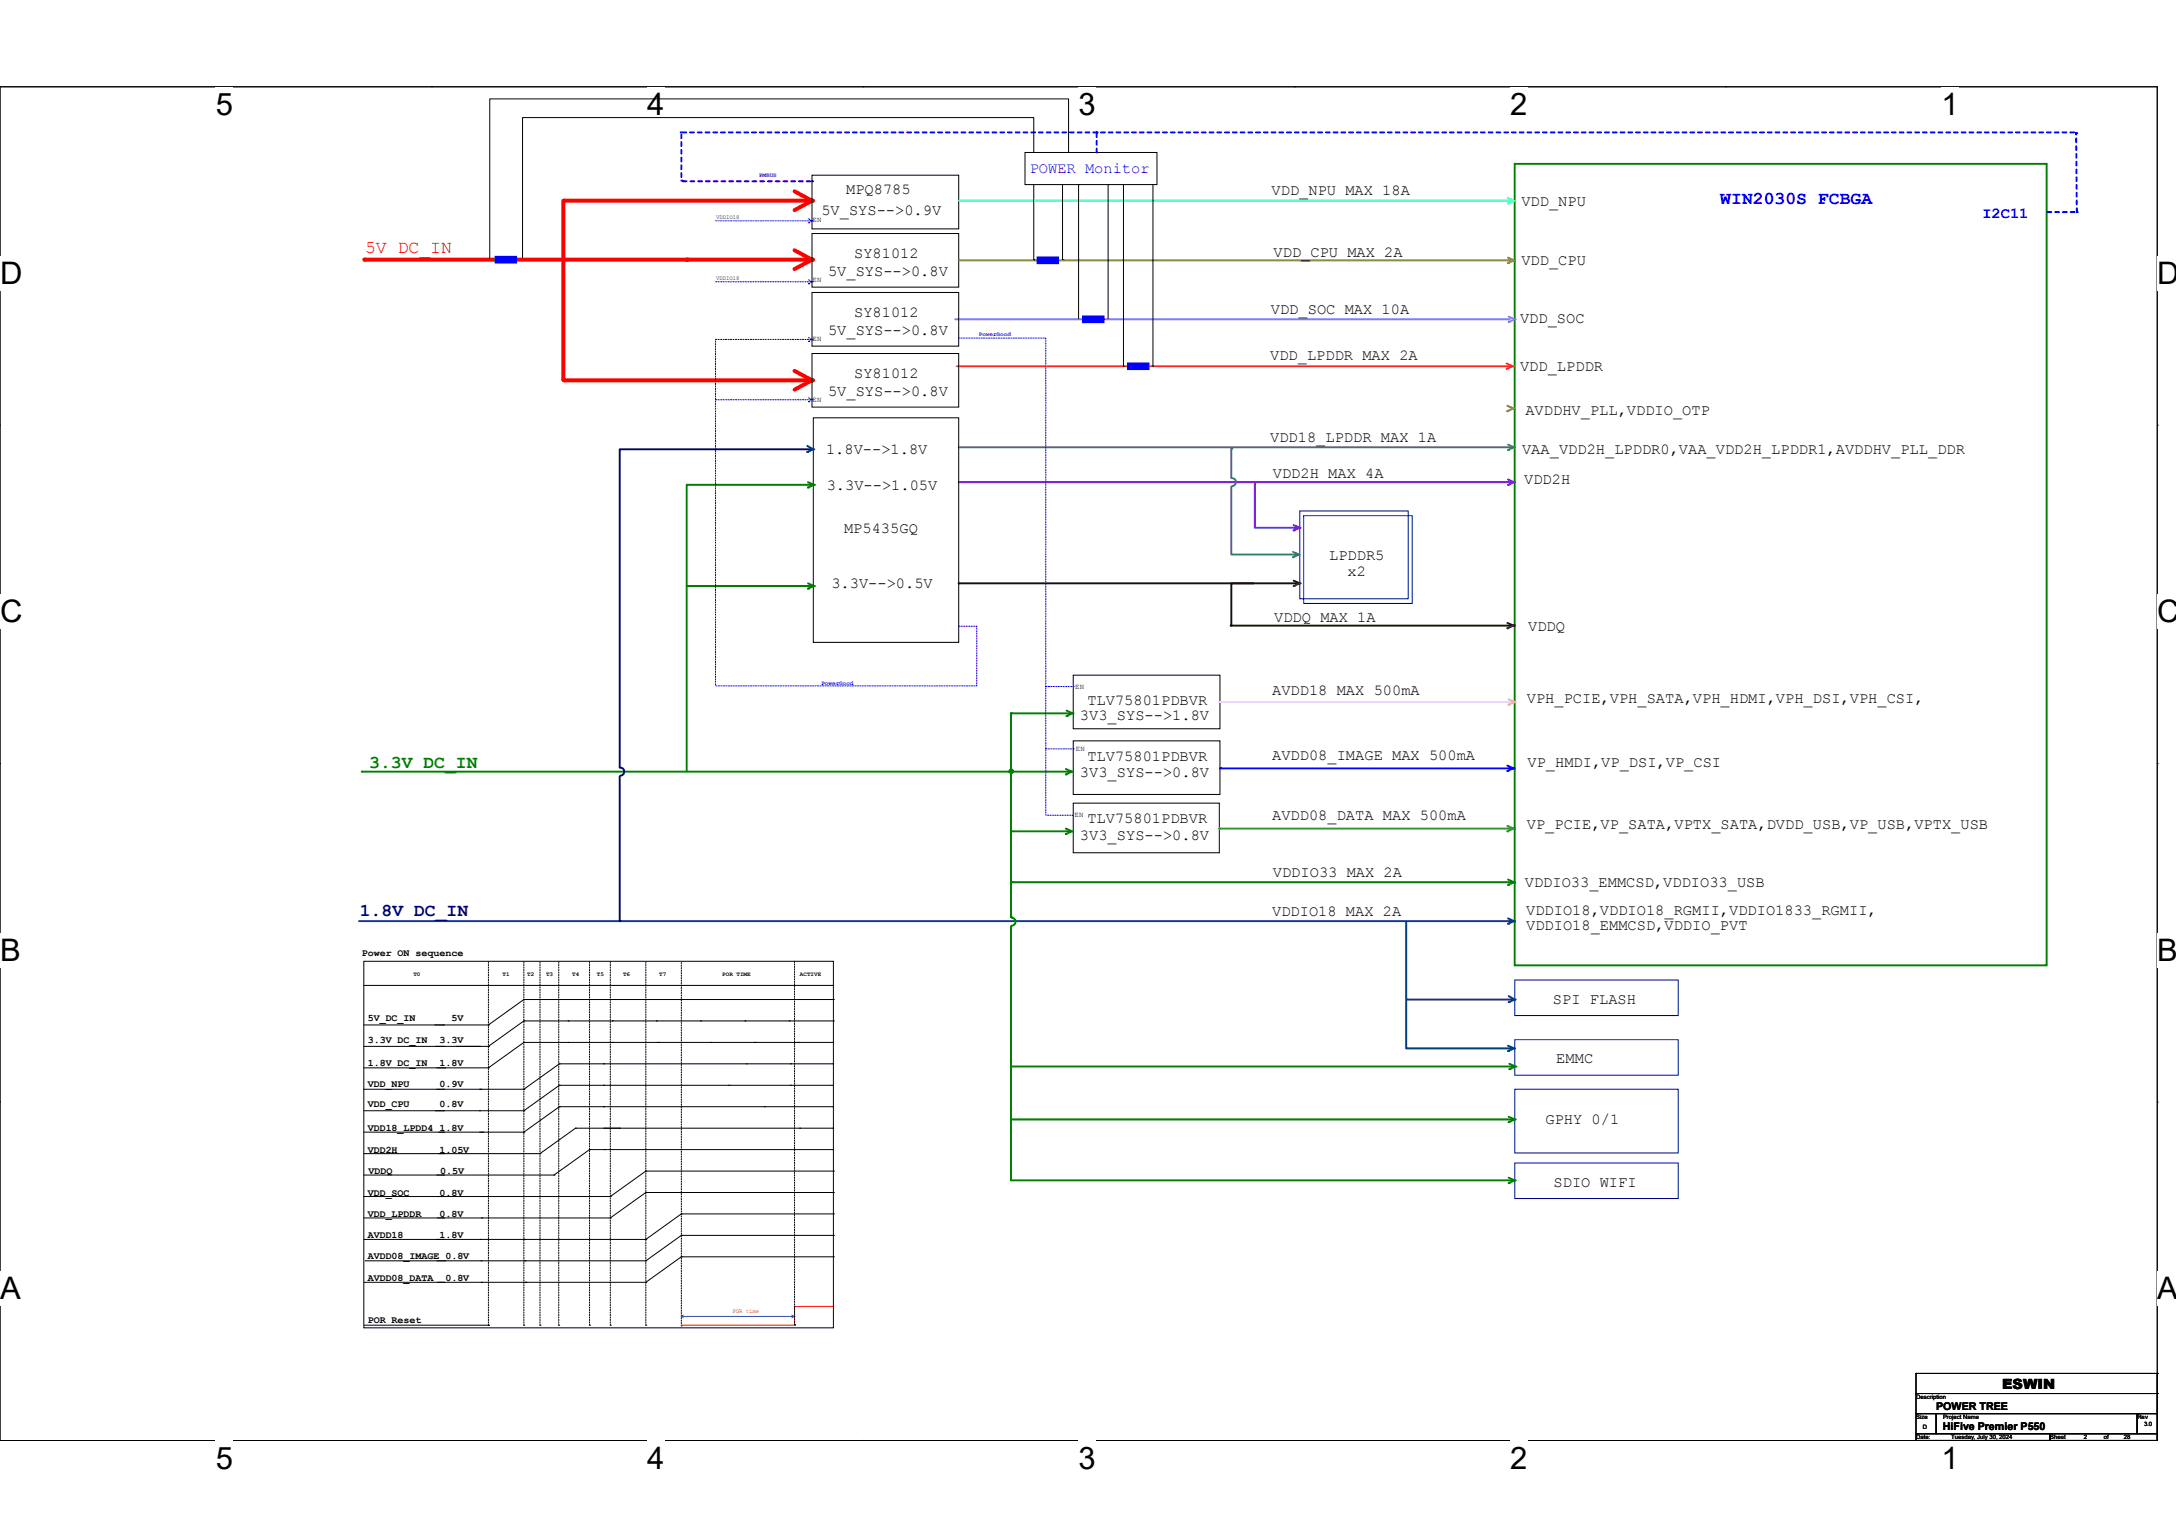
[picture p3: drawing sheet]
<svg xmlns="http://www.w3.org/2000/svg" width="297mm" height="210mm" viewBox="0 0 297 210" stroke-linecap="round" stroke-linejoin="round" font-family="sans-serif">
<path d="M0 11.8h294.4v184.8h-294.4z" fill="none" stroke="#000" stroke-width=".14"/>
<g fill="#fff">
<path d="M29.4 11.8h2.4v4.8h-2.4z"/>
<path d="M29.4 196.6h2.4v4.7h-2.4z"/>
</g>
<path d="M58.9 11.8h.1M58.9 196.6h.1" fill="none" stroke="#000" stroke-width=".14"/>
<g fill="#fff">
<path d="M88.3 11.8h2.4v4.8h-2.4z"/>
<path d="M88.3 196.6h2.4v4.7h-2.4z"/>
</g>
<path d="M117.8 11.8h.1M117.8 196.6h.1" fill="none" stroke="#000" stroke-width=".14"/>
<g fill="#fff">
<path d="M147.2 11.8h2.4v4.8h-2.4z"/>
<path d="M147.2 196.6h2.4v4.7h-2.4z"/>
</g>
<path d="M176.7 11.8h.1M176.7 196.6h.1" fill="none" stroke="#000" stroke-width=".14"/>
<g fill="#fff">
<path d="M206.1 11.8h2.3v4.8h-2.3z"/>
<path d="M206.1 196.6h2.3v4.7h-2.3z"/>
</g>
<path d="M235.5 11.8h.1M235.5 196.6h.1" fill="none" stroke="#000" stroke-width=".14"/>
<g fill="#fff">
<path d="M265 11.8h2.3v4.8h-2.3z"/>
<path d="M265 196.6h2.3v4.7h-2.3z"/>
<path d="M0 34.9h3.1v4.8h-3.1z"/>
<path d="M294.4 34.9h2.6v4.8h-2.6z"/>
<path d="M0 81.1h3.1v4.7h-3.1z"/>
<path d="M294.4 81.1h2.6v4.7h-2.6z"/>
</g>
<path d="M0 58h.1M294.4 58h.1" fill="none" stroke="#000" stroke-width=".14"/>
<g fill="#fff">
<path d="M0 127.3h2.8v4.7h-2.8z"/>
<path d="M294.4 127.3h2.6v4.7h-2.6z"/>
</g>
<path d="M0 104.2h.1M294.4 104.2h.1" fill="none" stroke="#000" stroke-width=".14"/>
<g fill="#fff">
<path d="M0 173.5h2.8v4.7h-2.8z"/>
<path d="M294.4 173.5h2.6v4.7h-2.6z"/>
</g>
<path d="M0 150.4h.1M294.4 150.4h.1" fill="none" stroke="#000" stroke-width=".14"/>
<path d="M77 51.9h33.6" fill="none" stroke="#f00" stroke-width=".54"/>
<circle cx="77" cy="51.9" r=".27" fill="#f00"/>
<path d="M206.7 22.4h72.6v109.3h-72.6z" fill="none" stroke="#008000" stroke-width=".26"/>
<path d="M92.9 18.1h.1M93 18.3v6.3M283.1 18.1h-190.2M283.4 18.2h.1M93 24.6h.1M93.2 24.7h17.6M110.8 24.7h.1M279.4 28.9h4.1M283.5 28.9h.1M283.5 28.9l-.1-10.7" fill="none" stroke="#00f" stroke-width=".26" stroke-dasharray=".5 .5"/>
<path d="M77 27.4h33.6" fill="none" stroke="#f00" stroke-width=".54"/>
<circle cx="77" cy="27.4" r=".27" fill="#f00"/>
<path d="M76.9 27.4v24.4" fill="none" stroke="#f00" stroke-width=".54"/>
<circle cx="76.9" cy="51.8" r=".27" fill="#f00"/>
<path d="M93.7 35.4h16.8" fill="none" stroke="#f00" stroke-width=".54"/>
<circle cx="93.7" cy="35.4" r=".27" fill="#f00"/>
<path d="M49.7 35.4h44.2" fill="none" stroke="#f00" stroke-width=".54"/>
<circle cx="49.7" cy="35.4" r=".27" fill="#f00"/>
<path d="M108.4 26.1l2.4 1.3" fill="none" stroke="#f00" stroke-width=".54"/>
<circle cx="110.8" cy="27.4" r=".27" fill="#f00"/>
<path d="M110.8 27.4l-2.4 1.3" fill="none" stroke="#f00" stroke-width=".54"/>
<circle cx="110.8" cy="27.4" r=".27" fill="#f00"/>
<path d="M108.4 34.2l2.4 1.2" fill="none" stroke="#f00" stroke-width=".54"/>
<circle cx="110.8" cy="35.4" r=".27" fill="#f00"/>
<path d="M110.8 35.4l-2.4 1.3" fill="none" stroke="#f00" stroke-width=".54"/>
<circle cx="110.8" cy="35.4" r=".27" fill="#f00"/>
<path d="M108.4 50.6l2.4 1.3" fill="none" stroke="#f00" stroke-width=".54"/>
<circle cx="110.8" cy="51.9" r=".27" fill="#f00"/>
<path d="M110.8 51.9l-2.4 1.3" fill="none" stroke="#f00" stroke-width=".54"/>
<circle cx="110.8" cy="51.9" r=".27" fill="#f00"/>
<g fill="none" stroke="#00f" stroke-width=".14" stroke-dasharray=".2 .2">
<path d="M97.7 38.4h13.1M97.7 30.1h13.1M110.4 38.7h.1M110.4 38.2l.4 .2M110.4 29.9l.4 .2M110.4 30.4h.1M110.8 38.4l-.4 .3M110.8 38.4h.1M110.8 30.1h.1M110.8 30.1l-.4 .3M97.7 46.3h13.1M97.7 54.5h13.1"/>
<path d="M110.4 46l.4 .3M110.4 46.6h.1M110.4 54.8h.1M110.4 54.3l.4 .2M110.8 46.3h.1M110.8 46.3l-.4 .3M110.8 54.5h.1M110.8 54.5l-.4 .3M130.9 46.1h11.8v65.1h3.8M130.9 85.4h2.4v8.2h-35.6v-47.3M142.7 93.7h3.8M146.5 93.7h.1"/>
<path d="M142.7 102.2h3.8M146.5 102.2h.1"/>
</g>
<g fill="none" stroke="#000" stroke-width=".14">
<path d="M110.8 31.9h20.1v7.3h-20.1zM110.8 23.9h20.1v7.3h-20.1zM110.8 39.9h20.1v7.3h-20.1zM139.9 20.8h18v4.4h-18zM141.1 35.4h.1M141.1 20.8v-4.8h-69.8v19.2M141.1 25.2v10.2M145 35.4h.1M145 25.2v10.2M145.8 20.8v-7.3h-79v21.8M147.2 25.2h.1M147.2 25.2v18.3"/>
<path d="M151.2 25.2h.1M151.2 25.2v18.3M153.3 25.2v24.8M157.4 25.2v24.8M110.8 48.2h20.1v7.4h-20.1zM111 57h19.9v30.7h-19.9zM153.3 50h.1M157.4 50h.1M146.5 92.1h20v7.3h-20zM146.5 109.6h19.9v6.8h-19.9zM146.5 101.1h20v7.3h-20zM49.7 131.2h64v50h-64z"/>
<path d="M49.7 139.9h17M49.7 134.5h64M60.5 139.9h.1M66.7 139.9h.1M71.5 136.4h.1M71.5 139.3h.1M71.5 136.4h42.2M71.5 139.3h42.2M71.5 136.4l-4.8 3.5M71.5 139.3l-4.8 3.5M77.5 136.4h.1M77.5 139.3h.1"/>
<path d="M83.6 136.4h.1M83.6 139.3h.1M89.6 136.4h.1M89.6 139.3h.1M95.6 136.4h.1M95.6 139.3h.1M101.7 136.4h.1M101.7 139.3h.1M107.7 136.4h.1M107.7 139.3h.1M113.7 134.5h.1M113.7 136.4h.1"/>
<path d="M113.7 139.3h.1M49.7 142.8h17M49.7 148.6h21.8M49.7 151.6h21.8M49.7 154.5h21.8M49.7 157.4h24M49.7 145.7h17M60.5 142.8h.1M60.5 148.6h.1M60.5 151.6h.1M60.5 154.5h.1M60.5 157.4h.1"/>
<path d="M60.7 145.7h.1M65.5 142.8h.1M65.5 151.6h.1M65.7 148.6h.1M65.9 154.5h.1M66.7 142.8h.1M66.7 145.7h.1M71.5 148.6h.1M71.5 151.6h.1M71.5 154.5h.1M71.5 142.2h.1M71.5 142.2h42.2"/>
<path d="M71.5 142.2l-4.8 3.5M73.7 157.4h.1M76.3 145.2h.1M76.3 148.1h.1M76.3 151h.1M76.3 145.2h37.4M76.3 148.1h37.3M76.3 151h37.4M76.3 145.2l-4.8 3.4M76.3 148.1l-4.8 3.5M76.3 151l-4.8 3.5M77.5 142.2h.1"/>
<path d="M78.5 153.9h.1M78.5 153.9h35.2M78.5 153.9l-4.8 3.5M80.5 156.9h.1M80.5 156.9h33.2M80.5 156.9l-4.9 3.4M82.4 145.2h.1M82.4 148.1h.1M82.4 151h.1M82.5 156.9h.1M83.6 142.2h.1M84.6 153.9h.1"/>
<path d="M88.1 159.8h.1M88.1 159.8l-4.8 3.5M88.1 159.8h25.6M89.9 142.2h.1M97 142.2h.1M99.5 148.1h.1M101.9 145.2h.1M103 142.2h.1M104.3 151h.1M107.9 145.2h.1M107.9 148.1h.1M109 142.2h.1"/>
<path d="M109.2 153.9h.1M113.6 148.1h.1M113.7 145.2h.1M113.7 151h.1M113.7 153.9h.1M113.7 142.2h.1M113.7 156.9h.1M113.7 159.8h.1M49.7 166.2h33.6M49.7 169.1h38.4M49.7 175h38.4M49.7 160.3h25.9"/>
<path d="M49.7 163.3h33.6M49.8 172h38.3M60.5 166.2h.1M60.5 169.1h.1M60.5 175h.1M60.5 160.3h.1M60.5 163.3h.1M60.7 172h.1M65.6 169.1h.1M65.7 172h.1M65.7 166.2h.1M65.7 175h.1"/>
<path d="M65.7 163.3h.1M71.6 169.1h.1M71.7 172h.1M71.8 175h.1M75.6 160.3h.1M83.3 163.3h.1M83.3 166.2h.1M88.1 172h.1M88.1 162.7h.1M88.1 169.1h.1M88.1 175h.1M88.1 162.7h25.6"/>
<path d="M88.1 162.7l-4.8 3.5M93 165.6h.1M93 168.6h.1M93 171.5h.1M93 165.6h20.7M93 165.6l-4.9 3.5M93 168.6l-4.9 3.4M93 171.5l-4.9 3.5M93 168.6h20.7M93 171.5h20.7M113.7 165.6h.1M113.7 162.7h.1"/>
<path d="M113.7 168.6h.1M113.7 171.5h.1M49.7 180.8h17M66.7 180.8h.1M261.5 190.2h32.9v2.7h-32.9zM261.5 192.9h2.8v2.7h-2.8zM261.5 195.6h18.3v1h-18.3zM261.5 187.4h.1M261.5 187.4v2.8M261.5 187.4h32.9M264.3 192.9h27.4v2.7h-27.4zM279.8 195.6h14.6v1h-14.6z"/>
<path d="M291.7 192.9h2.7v2.7h-2.7zM294.4 187.4h.1M294.4 190.2h.1M294.4 187.4v2.8"/>
</g>
<path d="M130.9 27.4h75.5M205.8 27.7h.1M205.8 27l.9 .4M206.4 27.4h.1M206.7 27.4h.1M206.7 27.4l-.9 .3" fill="none" stroke="#0ff" stroke-width=".26"/>
<path d="M177.4 69.7h14.8v12h-14.8zM177.9 70.4h14.9v11.9h-14.9zM206.7 133.7h22.4v4.9h-22.4zM206.7 158.7h22.4v4.8h-22.4zM206.7 148.6h22.4v8.7h-22.4zM206.7 141.9h22.4v4.8h-22.4z" fill="none" stroke="#0000a0" stroke-width=".14"/>
<path d="M130.9 35.5h75.5M205.8 35.9h.1M205.8 35.2l.9 .3M206.4 35.5h.1M206.7 35.5h.1M206.7 35.5l-.9 .4M205.7 56.1h.1M206.6 55.7l-.9 .4" fill="none" stroke="#808000" stroke-width=".26"/>
<path d="M130.4 43.6h75.5M205.9 43.6h.1M205.9 43.9h.1M205.9 43.2l.8 .4M206.7 43.6h.1M206.7 43.6l-.8 .3" fill="none" stroke="#8080ff" stroke-width=".26"/>
<path d="M130.6 50h75.5M205.6 50.3h.1M205.6 49.6l.9 .4M206.1 50h.1M206.5 50h.1M206.5 50l-.9 .3" fill="none" stroke="#ff8000" stroke-width=".26"/>
<g fill="none" stroke="#008000" stroke-width=".26">
<path d="M93.7 80h17.3M110.3 66.5h.1M110.3 65.8l.8 .4M110.3 79.6l.8 .4M111 66.2h-17.3v39M111.1 66.2h.1M111.1 80h.1M111.1 66.2l-.8 .3M111.1 80l-.8 .3M110.3 80.3h.1M138 97.3h.1M138 97.3v27.8"/>
<path d="M138 97.3h8.1M145.6 97.7h.1M145.6 97l.8 .3M146.4 97.3h.1M146.4 97.3l-.8 .4M49.4 105.3h.1M49.4 105.3h96.6M138 113.4h.1M138 113.4h8.1M145.5 105.7h.1M145.5 113.8h.1M145.5 104.9l.8 .4"/>
<path d="M145.5 113.1l.8 .3M146.3 105.3h.1M146.3 113.4h.1M146.3 105.3l-.8 .4M146.3 113.4l-.8 .4M138 125.1h.1M138 126.4v19.1h68.7M138.1 125.2a.54 .54 0 0 1 .5 .6 .54 .54 0 0 1-.5 .5M138.1 120.4h.1M138.1 120.4h68.5M205.8 120.7h.1M205.8 120l.9 .4"/>
<path d="M206.7 120.4h.1M206.7 120.4l-.9 .3M138 142.8v9.9h68.7M138 152.8v8.3h68.7M205.9 153.1h.1M205.9 152.4l.8 .3M206 145.9h.1M206 145.2l.8 .3M206.7 152.7h.1M206.7 152.7l-.8 .4M206.8 145.5h.1M206.8 145.5l-.8 .4"/>
<path d="M205.9 161.4h.1M205.9 160.7l.8 .4M206.7 161.1h.1M206.7 161.1l-.8 .3"/>
</g>
<circle cx="138" cy="105.2" r=".31" fill="#008000" stroke="#008000" stroke-width=".14"/>
<g fill="none" stroke="#004080" stroke-width=".26">
<path d="M110.2 61.7h.1M110.2 60.9l.8 .4M111 61.3h.1M111 61.3l-.8 .4M49 125.7h157.5M191.9 125.9v10.5h14.8M191.9 136.5v6.6h14.6M205.8 126h.1M205.8 125.3l.9 .4M205.9 136.7h.1M205.9 135.9l.8 .5M206.5 125.7h.1"/>
<path d="M206.7 125.7h.1M206.7 125.7l-.9 .3M206.7 136.4h.1M206.7 136.4l-.8 .3M205.8 143.4h.1M205.8 142.7l.9 .4M206.7 143.1h.1M206.7 143.1l-.9 .3"/>
</g>
<path d="M130.9 79.6h.1M130.9 79.6h40.2M176.6 79.2l.8 .4M177.3 79.6h-9.2v5.8M177.4 79.6h.1M168 85.4h.1M168 85.4h38.7M205.7 85l.9 .4M206.6 85.4h.1" fill="none" stroke="#400000" stroke-width=".26"/>
<g fill="none" stroke="#408080" stroke-width=".26">
<path d="M130.9 61h75.5M168.1 66.4v9.3h9.2M168.1 61.2h.1M168.1 61.2v4M168.2 65.2a.54 .54 0 0 1 .5 .6 .54 .54 0 0 1-.5 .5M176.5 76h.1M176.5 75.3l.8 .4M177.3 75.7h.1M177.3 75.7l-.8 .3M205.8 61.4h.1M205.8 60.7l.9 .3M206.4 61h.1"/>
<path d="M206.7 61h.1M206.7 61l-.9 .4"/>
</g>
<path d="M130.9 65.8h75.5M171.3 66v6h6M176.6 72.4h.1M176.6 71.6l.8 .4M177.4 72h.1M177.4 72l-.8 .4M205.8 66.2h.1M205.8 65.4l.9 .4M206.4 65.8h.1M206.7 65.8h.1M206.7 65.8l-.9 .4" fill="none" stroke="#8000ff" stroke-width=".26"/>
<path d="M176.6 80h.1M177.4 79.6l-.8 .4M205.7 85.7h.1M206.6 85.4l-.9 .3" fill="none" stroke="#400040" stroke-width=".26"/>
<path d="M166.4 95.8h.1M166.4 95.8h40.3" fill="none" stroke="#ff80ff" stroke-width=".26"/>
<path d="M166.5 104.8h.1M166.5 104.8h40.2M205.7 105.2h.1M205.7 104.5l.9 .3M206.6 104.8h.1M206.6 104.8l-.9 .4" fill="none" stroke="#00f" stroke-width=".26"/>
<path d="M166.4 113.1h.1M166.4 113.1h40.3M205.7 113.4h.1M205.7 112.7l.9 .4M206.6 113.1h.1M206.6 113.1l-.9 .3" fill="none" stroke="#0f0" stroke-width=".26"/>
<path d="M205.9 96.1h.1M205.9 95.4l.8 .4M206.7 95.8h.1M206.7 95.8l-.8 .3" fill="none" stroke="#ff80c0" stroke-width=".26"/>
<path d="M205.7 55.4l.9 .3M206.6 55.7h.1" fill="none" stroke="#808040" stroke-width=".26"/>
<path d="M149.7 18.1h.1M149.7 20.8v-2.7" fill="none" stroke="#00f" stroke-width=".26" stroke-dasharray=".5 .5"/>
<g fill="none" stroke="#000" stroke-width=".14" stroke-dasharray=".2 .2">
<path d="M66.7 131.3v49.5M71.5 131.3v49.5M73.7 131.3v49.5M76.3 131.3v49.5M80.5 131.3v49.5M83.3 131.3v49.5M88.1 131.3v49.5M93 131.3v49.6M108.4 131.2v49.5M66.7 180.8h.1M71.5 180.8h.1M73.7 180.8h.1"/>
<path d="M76.3 180.8h.1M80.5 180.8h.1M83.3 180.8h.1M88.1 180.8h.1M93 180.9h.1M108.4 180.7h.1"/>
</g>
<path d="M111 61.3h-26.4v43.4M84.6 105.9v19.8M84.7 104.7a.55 .55 0 0 1 .5 .6 .55 .55 0 0 1-.5 .5M84.6 125.7h.1" fill="none" stroke="#000080" stroke-width=".26"/>
<g fill="#00f" stroke="#00f" stroke-width=".14">
<path d="M141.6 35.1h2.9v.9h-2.9z" fill-rule="evenodd"/>
<path d="M147.8 43.1h2.9v.9h-2.9z" fill-rule="evenodd"/>
<path d="M153.9 49.5h2.9v.9h-2.9z" fill-rule="evenodd"/>
<path d="M67.6 35h2.9v.9h-2.9z" fill-rule="evenodd"/>
</g>
<path d="M108.4 178.3h5.3M108.4 178.2v2.6M113.7 178.3h.1M93 180.8h15.4M108.4 180.8h.1" fill="none" stroke="#f00" stroke-width=".14"/>
<path d="M93 179.6h.1M93 179.6h15.4M93 179.6l.3 .2M93.3 179.5l-.3 .1M108.1 179.5l.3 .1M108.4 179.6h.1M108.4 179.6l-.3 .2" fill="none" stroke="#0080ff" stroke-width=".14"/>
<g font-size="4.2">
<text x="29.4" y="15.7">5</text>
<text x="88.3" y="15.7">4</text>
<text x="147.2" y="15.7">3</text>
<text x="206.1" y="15.7">2</text>
<text x="265" y="15.7">1</text>
<text x="0" y="38.8">D</text>
<text x="294.4" y="38.8">D</text>
<text x="0" y="84.9">C</text>
<text x="294.4" y="84.9">C</text>
<text x="0" y="131.1">B</text>
<text x="294.4" y="131.1">B</text>
<text x="0" y="177.3">A</text>
<text x="294.4" y="177.3">A</text>
<text x="29.4" y="200.4">5</text>
<text x="88.3" y="200.4">4</text>
<text x="147.2" y="200.4">3</text>
<text x="206.1" y="200.4">2</text>
<text x="265" y="200.4">1</text>
</g>
<text font-size="2.5" fill="#00f" x="234.8" y="27.8">WIN2030S FCBGA</text>
<text font-size="2.5" fill="#f00" x="49.8" y="34.6">5V DC_IN</text>
<text font-size="2.5" fill="#008000" x="50.4" y="104.8">3.3V DC_IN</text>
<text font-size="2.5" fill="#000080" x="49.1" y="124.9">1.8V DC_IN</text>
<g font-size="2.1" fill="#00f">
<text x="140.5" y="23.6">POWER Monitor</text>
<text x="270.6" y="29.8">I2C11</text>
</g>
<g font-size="2.1">
<text x="112.1" y="29.3">5V_SYS--&gt;0.9V</text>
<text x="115.5" y="26.5">MPQ8785</text>
<text x="173.6" y="26.6">VDD_NPU MAX 18A</text>
<text x="207.7" y="28.2">VDD_NPU</text>
<text x="116.6" y="35.2">SY81012</text>
<text x="173.8" y="35">VDD_CPU MAX 2A</text>
<text x="113" y="37.7">5V_SYS--&gt;0.8V</text>
<text x="207.7" y="36.1">VDD_CPU</text>
<text x="113" y="45.7">5V_SYS--&gt;0.8V</text>
<text x="116.6" y="43.2">SY81012</text>
<text x="173.5" y="42.8">VDD_SOC MAX 10A</text>
<text x="207.5" y="44.1">VDD_SOC</text>
<text x="116.6" y="51.6">SY81012</text>
<text x="173.4" y="49.1">VDD_LPDDR MAX 2A</text>
<text x="207.5" y="50.6">VDD_LPDDR</text>
<text x="113" y="54">5V_SYS--&gt;0.8V</text>
<text x="208.2" y="56.7">AVDDHV_PLL,VDDIO_OTP</text>
<text x="112.7" y="62">1.8V--&gt;1.8V</text>
<text x="173.4" y="60.3">VDD18_LPDDR MAX 1A</text>
<text x="173.7" y="65.3">VDD2H MAX 4A</text>
<text x="207.8" y="61.9">VAA_VDD2H_LPDDR0,VAA_VDD2H_LPDDR1,AVDDHV_PLL_DDR</text>
<text x="112.8" y="66.8">3.3V--&gt;1.05V</text>
<text x="208" y="66">VDD2H</text>
<text x="115.2" y="72.8">MP5435GQ</text>
<text x="181.4" y="76.4">LPDDR5</text>
<text x="113.5" y="80.3">3.3V--&gt;0.5V</text>
<text x="183.9" y="78.5">x2</text>
<text x="173.9" y="84.8">VDDQ MAX 1A</text>
<text x="208.6" y="86">VDDQ</text>
<text x="173.6" y="94.8">AVDD18 MAX 500mA</text>
<text x="208.4" y="95.9">VPH_PCIE,VPH_SATA,VPH_HDMI,VPH_DSI,VPH_CSI,</text>
<text x="147.4" y="98.2">3V3_SYS--&gt;1.8V</text>
<text x="148.4" y="96.2">TLV75801PDBVR</text>
<text x="147.4" y="106.1">3V3_SYS--&gt;0.8V</text>
<text x="148.4" y="103.9">TLV75801PDBVR</text>
<text x="173.6" y="103.7">AVDD08_IMAGE MAX 500mA</text>
<text x="208.5" y="104.6">VP_HMDI,VP_DSI,VP_CSI</text>
<text x="148.4" y="112.3">TLV75801PDBVR</text>
<text x="173.6" y="111.8">AVDD08_DATA MAX 500mA</text>
<text x="208.4" y="113.1">VP_PCIE,VP_SATA,VPTX_SATA,DVDD_USB,VP_USB,VPTX_USB</text>
<text x="147.4" y="114.6">3V3_SYS--&gt;0.8V</text>
<text x="173.7" y="119.7">VDDIO33 MAX 2A</text>
<text x="173.6" y="125">VDDIO18 MAX 2A</text>
<text x="208.1" y="121">VDDIO33_EMMCSD,VDDIO33_USB</text>
<text x="208.3" y="124.8">VDDIO18,VDDIO18_RGMII,VDDIO1833_RGMII,</text>
<text x="208.3" y="126.9">VDDIO18_EMMCSD,VDDIO_PVT</text>
<text x="212" y="137">SPI FLASH</text>
<text x="212.4" y="145">EMMC</text>
<text x="210.9" y="153.4">GPHY 0/1</text>
<text x="212" y="162">SDIO WIFI</text>
</g>
<text font-size="1.9" x="273.3" y="189.5">ESWIN</text>
<g font-size="1.5">
<text x="264.3" y="192.4">POWER TREE</text>
<text x="265.2" y="195.2">HiFive Premier P550</text>
</g>
<g font-size="1.4">
<text x="49.4" y="130.4">Power ON sequence</text>
<text x="50.2" y="139.4">5V_DC_IN</text>
<text x="50.2" y="142.3">3.3V DC_IN</text>
<text x="60" y="142.3">3.3V</text>
<text x="61.6" y="139.4">5V</text>
<text x="50.2" y="148.3">VDD_NPU</text>
<text x="50.2" y="145.4">1.8V DC_IN</text>
<text x="60" y="148.3">0.9V</text>
<text x="60" y="145.4">1.8V</text>
<text x="50.2" y="151.1">VDD_CPU</text>
<text x="50.2" y="154.3">VDD18_LPDD4 1.8V</text>
<text x="60" y="151.1">0.8V</text>
<text x="50.2" y="157.3">VDD2H</text>
<text x="50.3" y="160.2">VDDQ</text>
<text x="60" y="157.3">1.05V</text>
<text x="60.1" y="160.2">0.5V</text>
<text x="50.2" y="166.1">VDD_LPDDR</text>
<text x="50.2" y="163.1">VDD_SOC</text>
<text x="60" y="166.1">0.8V</text>
<text x="60" y="163.1">0.8V</text>
<text x="50.2" y="168.9">AVDD18</text>
<text x="50.2" y="171.7">AVDD08_IMAGE 0.8V</text>
<text x="60" y="168.9">1.8V</text>
<text x="50.2" y="174.8">AVDD08_DATA</text>
<text x="60.8" y="174.8">0.8V</text>
<text x="50.2" y="180.6">POR Reset</text>
</g>
<g font-size="1">
<text x="110.9" y="30.3">EN</text>
<text x="110.9" y="38.5">EN</text>
<text x="110.9" y="46.6">EN</text>
<text x="110.9" y="54.9">EN</text>
<text x="146.8" y="94">EN</text>
<text x="146.9" y="102.5">EN</text>
<text x="146.7" y="111.5">EN</text>
</g>
<g font-size=".8">
<text x="97.8" y="29.9">VDDIO18</text>
<text x="97.8" y="38.2">VDDIO18</text>
<text x="56.4" y="133.2">T0</text>
<text x="68.6" y="133.2">T1</text>
<text x="72" y="133.2">T2</text>
<text x="74.5" y="133.2">T3</text>
<text x="78.1" y="133.2">T4</text>
<text x="81.5" y="133.2">T5</text>
<text x="85" y="133.2">T6</text>
<text x="90" y="133.2">T7</text>
<text x="98.6" y="133.2">POR TIME</text>
<text x="109.2" y="133.2">ACTIVE</text>
<text x="261.5" y="190.9">Description</text>
<text x="261.5" y="193.6">Size</text>
<text x="261.5" y="196.4">Date:</text>
<text x="262.5" y="195">D</text>
<text x="265.2" y="193.6">Project Name</text>
<text x="266.3" y="196.4">Tuesday, July 30, 2024</text>
<text x="279.8" y="196.4">Sheet</text>
<text x="284.4" y="196.4">2</text>
<text x="287.2" y="196.4">of</text>
<text x="289.9" y="196.4">28</text>
<text x="291.7" y="193.6">Rev</text>
<text x="292.6" y="194.6">3.0</text>
</g>
<g font-size=".8" fill="#00f">
<text x="103.6" y="24.1">PMBUS</text>
<text x="133.6" y="45.8">PowerGood</text>
<text x="112.1" y="93.4">PowerGood</text>
</g>
<text font-size=".8" fill="#f00" x="100" y="179.2">POR time</text>
</svg>
